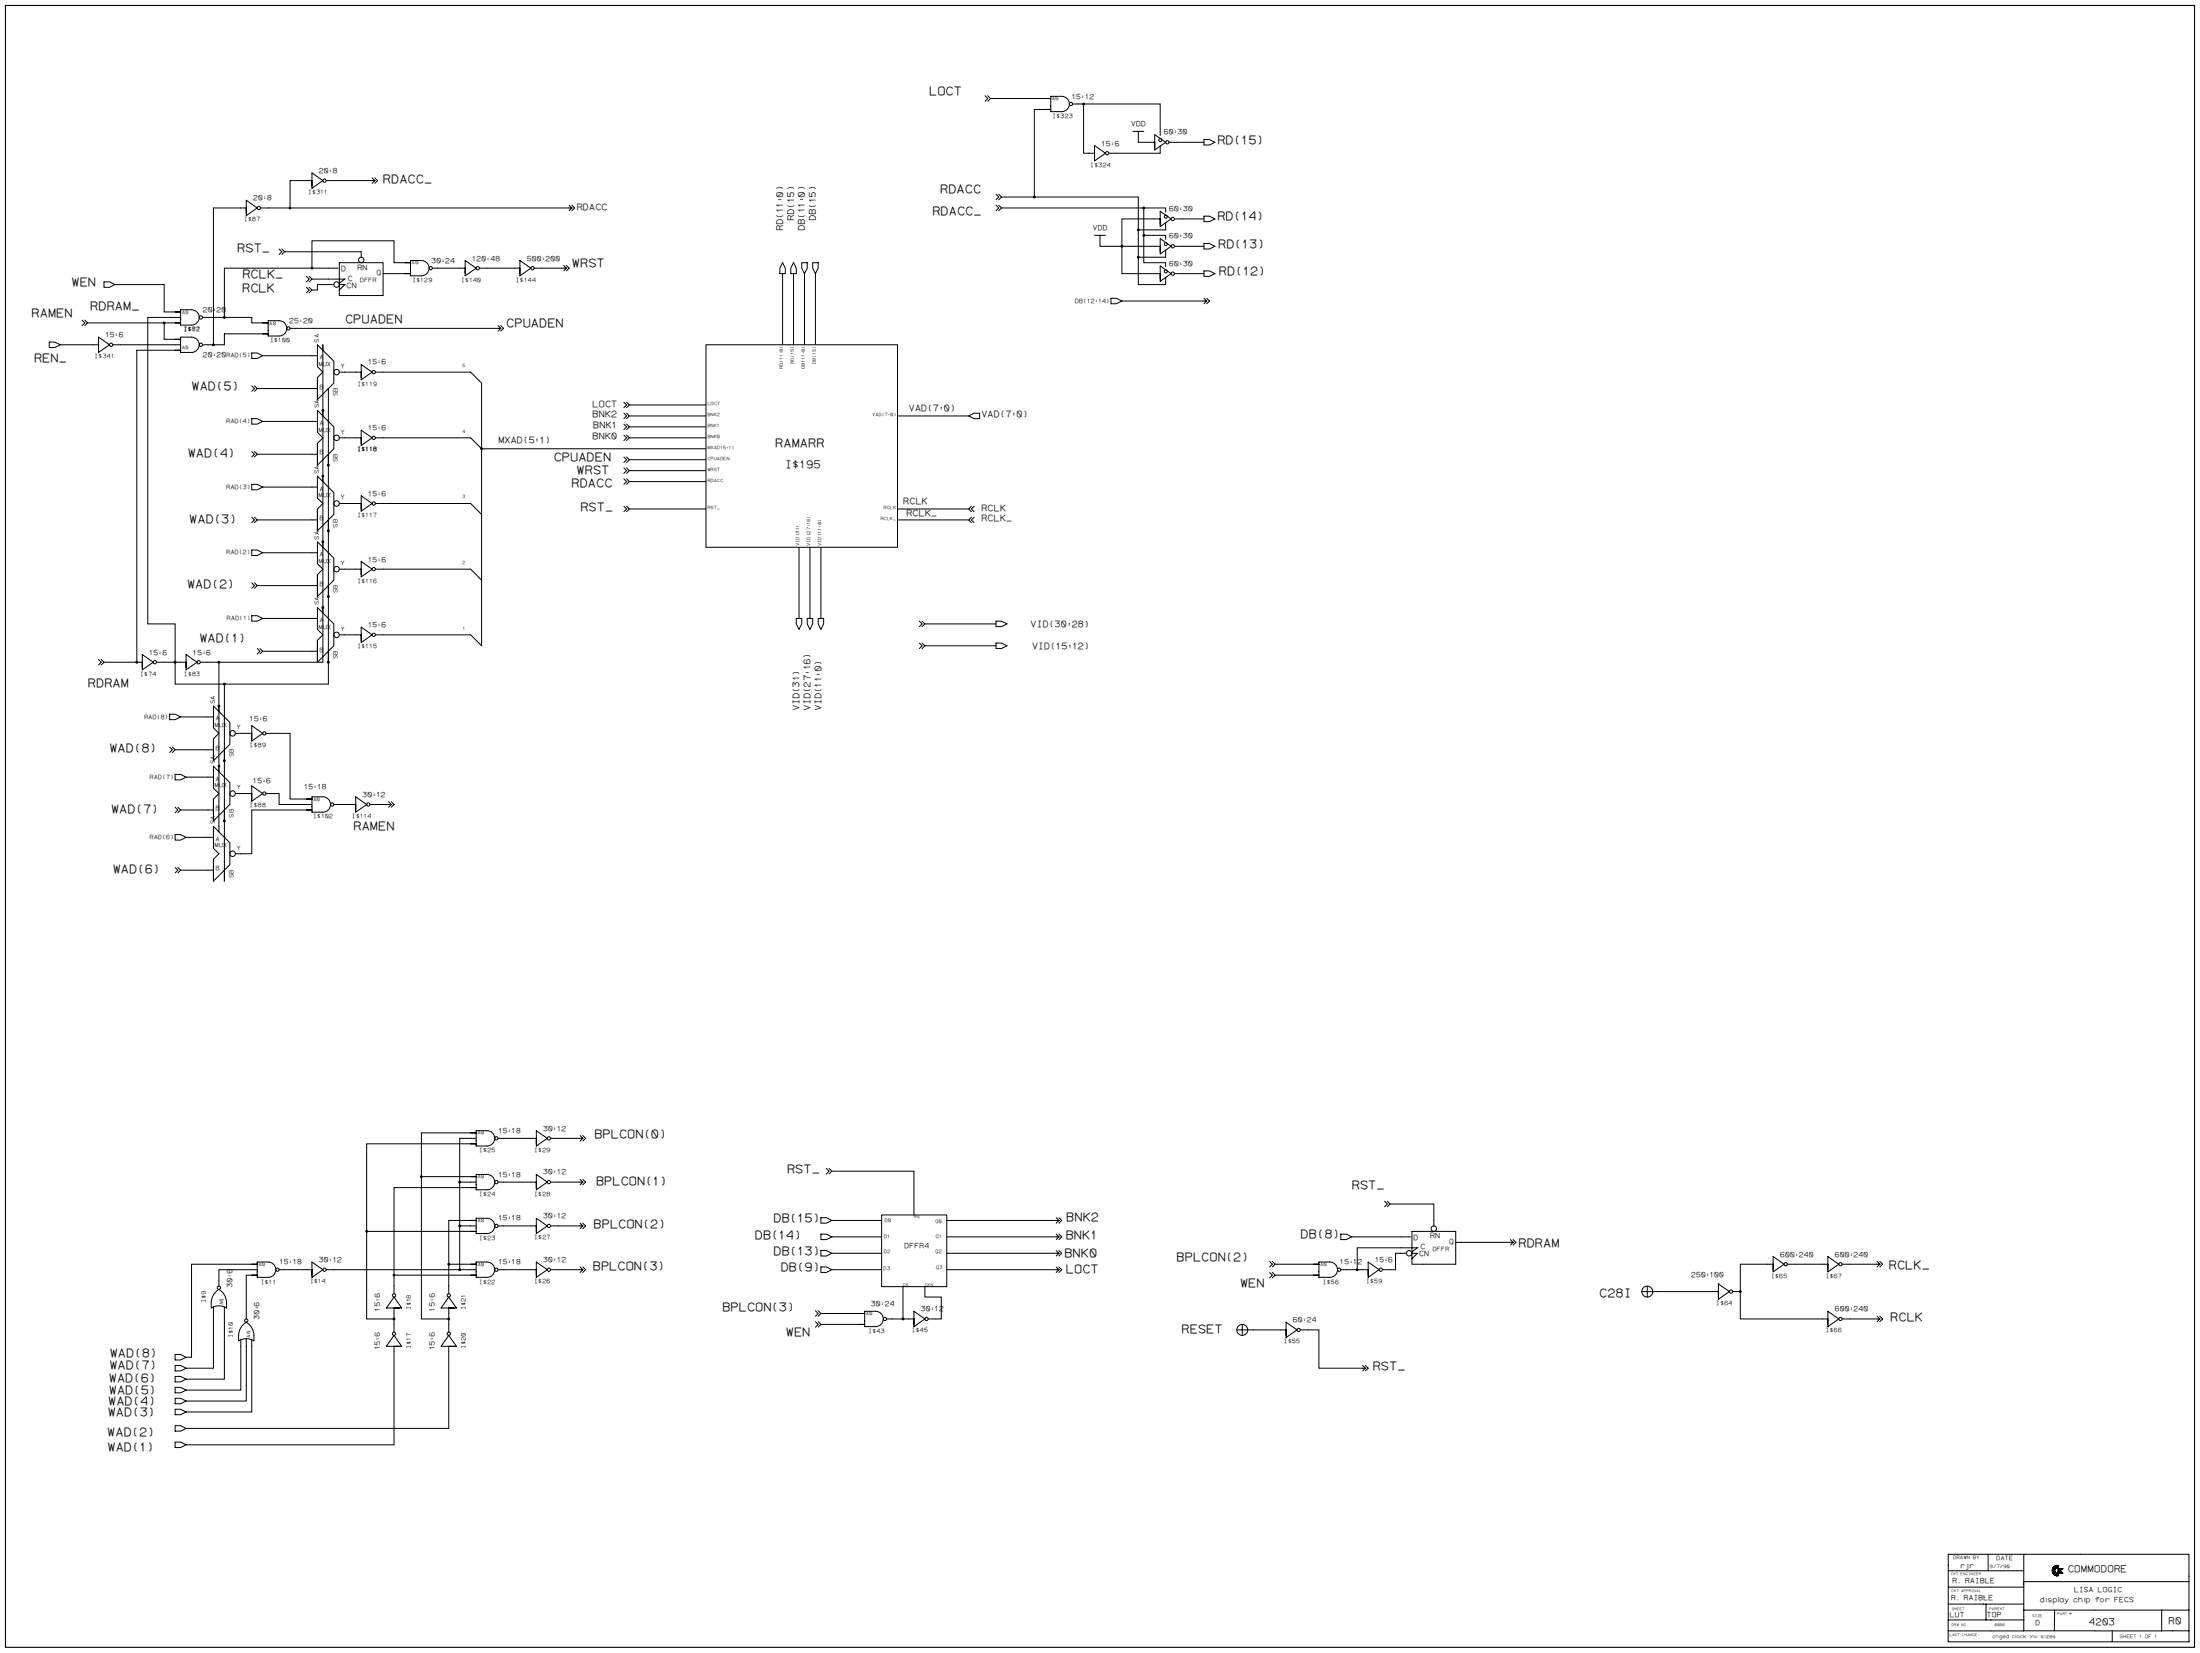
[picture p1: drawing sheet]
<svg xmlns="http://www.w3.org/2000/svg" width="1189mm" height="893mm" viewBox="0 0 1189 893" stroke-linecap="round" stroke-linejoin="round" font-family="sans-serif">
<path d="M3 3h1183v887h-1183z" fill="#fff" stroke="#fff" stroke-width=".54"/>
<path d="M3 3h1183v887h-1183z" fill="none" stroke="#000" stroke-width=".59"/>
<g fill="none" stroke="#000" stroke-width=".54">
<path d="M535 53h30M565 59h-6v47h56v48h15M583 56h44v15M586 56v27h3M615 77h6M636 77h15M166 98h-9v14M180 98h21M603 83h24M133 112h-18v74M133 108l6 4-6 5zM141 112h168"/>
<path d="M308 111l1 1M309 111l2 1-2 2M309 112l-1 2M541 112h77M541 106h18M624 118h-18v30h18M630 112h-12v30h12M639 118h12M151 135l1 1-1 2M152 135l2 1-2 2M154 136h41v3M594 133h30"/>
<path d="M615 139h15M615 124h15M618 127h12M639 133h12M56 152h3l3 2-3 1h-3zM62 154h27v15h9M166 155l1 2-1 1M166 149l1 2-1 1M167 155l2 2-2 1M167 149l2 2-2 1M169 151h17l-3 2M180 154h-8v3h-3"/>
<path d="M183 145h-62v27M183 154h3l-3 3M183 142h24v18h-24zM207 148h15M222 142h-9v-12h-44v15M222 141h6a4 4 0 0 1 4 4 4 4 0 0 1-4 4h-6zM234 145h14M263 145h15M293 145h12M423 148v38M429 148v38M435 148v38"/>
<path d="M441 148v38M639 148h12M44 173l2 1-2 2M46 173l1 1-1 2M47 174h51M89 174v9h9M98 172h-18v165h15v33h82v-160M98 167h6a4 4 0 0 1 4 5 4 4 0 0 1-4 4h-6zM109 172h27v2h9M145 173h6a4 4 0 0 1 4 4 4 4 0 0 1-4 5h-6zM157 177h114M269 176l2 1"/>
<path d="M271 176l1 1-1 2M271 177l-2 2M606 163h45M33 186h17M65 186h33M98 189h-24v169h-18M98 182h6a4 4 0 0 1 4 4 4 4 0 0 1-4 4h-6zM136 191h3l3 1-3 2h-3zM142 192h30M145 180h-24v6h-12M172 186l8 9v12l-8 9v-12l2-3-2-3zM174 189v-3v172h-56"/>
<path d="M195 197l6 4-6 4zM136 208l2 2-2 1M138 208l1 2-1 1M139 210h33M172 204v12M183 201h12M203 201h51l6 6v142l-6-6h-51M337 217l2 2-2 1M339 217l1 2-1 1M340 219h42M136 226h3l3 2-3 1h-3zM142 228h30"/>
<path d="M172 222l8 9v12l-8 8v-11l2-3-2-3zM172 240v11M174 222v3M183 237h12M195 232l6 5-6 4zM203 237h51l6 6h122M337 229l2 2-2 1M337 223l2 2-2 1M337 235l2 2-2 1M339 229l1 2-1 1M339 223l1 2-1 1M339 235l1 2-1 1"/>
<path d="M340 231h42M340 237h42M340 225h42M485 225h38M136 244l2 1-2 2M138 244l1 1-1 2M139 245h33M172 257l8 9v12l-8 9v-12l2-3-2-3zM174 257v3M177 245v6M337 253l2 1-2 2M337 247l2 1-2 2"/>
<path d="M337 259l2 1-2 2M339 253l1 1-1 2M339 247l1 1-1 2M339 259l1 1-1 2M340 254h42M340 248h42M136 279l2 2-2 1M136 262h3l3 1-3 2h-3zM138 279l1 2-1 1M142 263h30M172 275v12M183 272h12"/>
<path d="M195 268l6 4-6 4zM203 272h51l6 6M340 275h42M340 260h42M485 275h38M136 297h3l3 2-3 1h-3zM139 281h33M142 299h30M172 293l8 9v11l-8 9v-11l2-3-2-3zM174 293v3M177 281v6M432 296v38"/>
<path d="M438 296v38M444 296v38M485 281h38M136 315l2 1-2 2M138 315l1 1-1 2M139 316h33M172 311v11M177 316v6M183 308h12M195 303l6 5-6 4zM203 308h51l6 5M136 333h3l3 1-3 2h-3z"/>
<path d="M142 334h30M172 328l8 9v12l-8 9v-12l2-3-2-3zM174 328v3M195 339l6 4-6 4zM500 337h38M53 356l2 2-2 1M55 356l1 2-1 1M74 358h3M77 354l6 4-6 4zM85 358h16M101 354l5 4-5 4zM108 358h10v92"/>
<path d="M139 350l1 2-1 1M140 350l2 2-2 1M142 352h30M172 346v12M177 352v6M183 343h12M500 349h38M121 370v106M92 386h3l3 1-3 2h-3zM98 387h17M115 381l9 9v12l-9 9v-12l3-3-3-3zM115 399v12"/>
<path d="M118 381v3M127 396h9M136 392l6 4-6 4zM144 396h13v36h12M92 404l1 1-1 2M93 404l2 1-2 2M95 418h3l3 2-3 1h-3zM95 405h20M101 420h14M115 414l9 9v12l-9 9v-12l3-3-3-3zM118 414v3M95 436l1 2-1 1"/>
<path d="M96 436l2 2-2 1M98 438h17M115 432v12M127 429h9M136 425l6 4-6 4zM144 429h7v6h18M169 438h-33v23h-9M169 431h5a4 4 0 0 1 5 4 4 4 0 0 1-5 4h-5zM180 435h12M192 431l6 4-6 4zM200 435h11M210 433l1 2"/>
<path d="M211 433l2 2-2 1M211 435l-1 1M95 451h3l3 1-3 2h-3zM101 452h14M115 447l9 8v12l-9 9v-12l3-3-3-3zM95 469l1 1-1 2M96 469l2 1-2 2M98 470h17M115 464v12M257 618h-59v95h15v7M257 615h-9v71M257 612h-29v101h15"/>
<path d="M257 611h6a4 4 0 0 1 4 4 4 4 0 0 1-4 4h-6zM269 615h21M290 611l6 4-6 4zM298 615h17M313 614l2 1M315 614l1 1-1 2M315 615l-2 2M228 636h29M248 639h9M257 635h6a4 4 0 0 1 4 4 4 4 0 0 1-4 4h-6zM269 639h21M290 635l6 4-6 4z"/>
<path d="M298 639h17M313 637l2 2M315 637l1 2-1 1M315 639l-2 1M447 631l1 2-1 1M448 631l2 2-2 1M450 633h44v24M257 659h-14v40M257 642h-44v57M257 658h6a4 4 0 0 1 4 4 4 4 0 0 1-4 5h-6zM290 658l6 4-6 5zM444 658h3l3 1-3 2h-3z"/>
<path d="M450 659h26M476 657h36v38h-36zM512 659h60M571 658l1 1M572 658l2 1-2 2M572 659l-1 2M748 649l2 2-2 1M750 649l1 2-1 1M751 651h24v11M198 665h59M248 662h9M269 662h21"/>
<path d="M298 662h17M313 661l2 1M315 661l1 1-1 2M315 662l-2 2M444 676h3l3 1-3 2h-3zM444 667h3l3 1-3 2h-3zM450 668h26M450 677h26M512 668h60M512 677h60M571 676l1 1M571 667l1 1"/>
<path d="M572 676l2 1-2 2M572 677l-1 2M572 667l2 1-2 2M572 668l-1 2M725 667h3l2 1-2 2h-3zM730 668h32M760 677h-6v9h-7M763 676l3-2h-33v12h6M763 677h3l-3 3M763 665h24v18h-24zM787 671h31M816 670l2 1"/>
<path d="M818 670l1 1-1 2M818 671l-2 2M958 679l6 4-6 4zM988 679l6 4-6 4zM117 698v-1a2.4 2.4 0 0 1 3 2l2 3v5a8 8 0 0 0-8 0 10 10 0 0 1 3-9zM139 686h-21v9M139 689h-6v24M139 683h-35v50h-3M139 682h6a4 4 0 0 1 4 4 4 4 0 0 1-4 4h-6zM151 686h18M169 682l5 4-5 4zM176 686h81"/>
<path d="M213 689h44M243 683h14M257 682h6a4 4 0 0 1 4 4 4 4 0 0 1-4 4h-6zM269 686h21M290 682l6 4-6 4zM298 686h17M313 685l2 1M315 685l1 1-1 2M315 686l-2 2M444 685h3l3 1-3 2h-3zM450 686h26M488 695v18"/>
<path d="M500 695v6h9v12h-7M512 686h60M571 685l1 1M572 685l2 1-2 2M572 686l-1 2M686 688l2 1-2 2M686 682l2 1-2 2M688 688l1 1-1 2M688 682l1 1-1 2M689 689h24M689 683h24M713 682h6a4 4 0 0 1 4 4 4 4 0 0 1-4 4h-6z"/>
<path d="M725 686h8M739 682l6 4-6 4zM887 698h42M890 695v6M929 694l6 4-6 4zM936 698h4M958 683h-18v30h48M966 683h22M995 683h21M1014 682l2 1M1016 682l1 1-1 2M1016 683l-2 2"/>
<path d="M115 706v33h-14M121 706v39h-20M132 716v-1a2.4 2.4 0 0 1 3 1l2 4v5a8 8 0 0 0-8 0 10 10 0 0 1 3-9zM213 701l4 6h-8zM213 707v6M243 701l4 6h-9zM243 707v13M441 714l1 2-1 1M441 708l1 2-1 1M442 714l2 2-2 1M442 708l2 2-2 1M444 716h23"/>
<path d="M444 710h23M467 709h6a4 4 0 0 1 4 4 4 4 0 0 1-4 4h-6zM479 713h15M494 709l6 4-6 4zM668 719h27M671 716v6M695 714l6 5-6 4zM703 719h10v20h25M988 709l6 4-6 4zM995 713h21M1014 711l2 2M1016 711l1 2-1 1"/>
<path d="M1016 713l-2 1M95 738h3l3 1-3 2h-3zM95 732h3l3 1-3 2h-3zM130 724v27h-29M133 723v34h-32M136 724v39h-35M213 728v53h-112M213 722l4 6h-8zM243 728v44h-142M243 722l4 6h-9zM736 738l2 1M738 738l1 1-1 2"/>
<path d="M738 739l-2 2M95 756h3l3 1-3 2h-3zM95 750h3l3 1-3 2h-3zM95 744h3l3 1-3 2h-3zM95 779h3l3 2-3 1h-3zM95 770h3l3 2-3 1h-3zM95 762h3l3 1-3 1h-3zM1053 840h130v47h-130zM1074 840v9M1094 840v41M1053 858h41M1053 849h41"/>
<path d="M1094 855h89M1109 849h1l1 2-1-2 1 2v-1h1v1h-1v-1v1M1109 848v2v-2l1 2v-3v3M1109 850v-2v2v-3l1 3v-3v3M1110 850v-3v4M1110 849v-2v4M1110 847v4M1110 847v4v-4v4v-2v2v-2v2v-2v2l1-1v1v-1v1v-1v1v-1v1v-1v1l1-1v1v-1v1v-1v1v-1v1v-1v1l-1-1v1v-1v1v-1M1110 846v5v-4v4v-4v3M1110 850l1 1v-1v1v-1v1v-1v1v-1v1v-1l1 1v-1v1M1110 846l-1 2v1l1-1-1 2 1 1v-1M1111 846l-1 2"/>
<path d="M1111 848l-1-2v3M1111 848v-2v2M1111 847v-1v2M1111 847h.1M1111 851h1M1112 847v-1v1v-1v1h-1v-1l1 1v-1v1v-1l-1 1v-1v1v-1v2M1112 846v1v-1v1v-1v1l-1-1v1v-1v1v-1v2v-2v2l1-1M1112 846v1M1112 848h3l-2 1h-1zM1112 849h1l2 1h-3zM1112 846a2.7 2.7 0 0 0-3 3 2.7 2.7 0 0 0 3 2M1112 847a1.5 1.5 0 0 0-2 2 1.5 1.5 0 0 0 2 1v1"/>
<path d="M1112 846h-2v2v-2v3v-2v4M1112 848h1M1112 850v-1v1l1-1v1v-1v1M1112 848v1M1113 848v1M1113 850v-1v1v-1l1 1M1113 848h1l-1 1zM1113 849h-1h2l-2 1h2h-2h2h-2M1114 848l-2 1M1114 848h-2M1114 849v1zM1114 848h.1"/>
<path d="M1114 850h1l-1-1v1M1053 875h41M1053 867h41M1073 867v8M1094 870h89M1110 870v11M1168 870v11M1141 881v6M1183 881h-130"/>
<circle cx="140" cy="112" r=".9"/>
<circle cx="182" cy="154" r="1.5"/>
<circle cx="195" cy="140" r="1.5"/>
<circle cx="233" cy="145" r=".9"/>
<circle cx="109" cy="172" r=".9"/>
<circle cx="156" cy="177" r=".9"/>
<circle cx="109" cy="186" r=".9"/>
<circle cx="182" cy="201" r="1.5"/>
<circle cx="202" cy="201" r=".9"/>
<circle cx="182" cy="237" r="1.5"/>
<circle cx="202" cy="237" r=".9"/>
<circle cx="182" cy="272" r="1.5"/>
<circle cx="202" cy="272" r=".9"/>
<circle cx="182" cy="308" r="1.5"/>
<circle cx="202" cy="308" r=".9"/>
<circle cx="84" cy="358" r=".9"/>
<circle cx="107" cy="358" r=".9"/>
<circle cx="182" cy="343" r="1.5"/>
<circle cx="202" cy="343" r=".9"/>
<circle cx="126" cy="396" r="1.5"/>
<circle cx="143" cy="396" r=".9"/>
<circle cx="126" cy="429" r="1.5"/>
<circle cx="143" cy="429" r=".9"/>
<circle cx="180" cy="435" r=".9"/>
<circle cx="199" cy="435" r=".9"/>
<circle cx="126" cy="461" r="1.5"/>
<circle cx="268" cy="615" r=".9"/>
<circle cx="297" cy="615" r=".9"/>
<circle cx="268" cy="639" r=".9"/>
<circle cx="297" cy="639" r=".9"/>
<circle cx="268" cy="662" r=".9"/>
<circle cx="297" cy="662" r=".9"/>
<circle cx="762" cy="677" r="1.5"/>
<circle cx="775" cy="664" r="1.5"/>
<circle cx="118" cy="696" r=".9"/>
<circle cx="150" cy="686" r=".9"/>
<circle cx="175" cy="686" r=".9"/>
<circle cx="268" cy="686" r=".9"/>
<circle cx="297" cy="686" r=".9"/>
<circle cx="724" cy="686" r=".9"/>
<circle cx="746" cy="686" r=".9"/>
<circle cx="890" cy="698" r="3"/>
<circle cx="935" cy="698" r=".9"/>
<circle cx="965" cy="683" r=".9"/>
<circle cx="995" cy="683" r=".9"/>
<circle cx="133" cy="714" r=".9"/>
<circle cx="213" cy="700" r=".9"/>
<circle cx="243" cy="700" r=".9"/>
<circle cx="478" cy="713" r=".9"/>
<circle cx="501" cy="713" r=".9"/>
<circle cx="671" cy="719" r="3"/>
<circle cx="702" cy="719" r=".9"/>
<circle cx="995" cy="713" r=".9"/>
<circle cx="213" cy="721" r=".9"/>
<circle cx="243" cy="721" r=".9"/>
</g>
<g fill="#000" stroke="#000" stroke-width=".54">
<circle cx="586" cy="56" r=".5"/>
<circle cx="157" cy="112" r=".5"/>
<circle cx="559" cy="106" r=".5"/>
<circle cx="618" cy="112" r=".5"/>
<circle cx="606" cy="133" r=".5"/>
<circle cx="615" cy="139" r=".5"/>
<circle cx="615" cy="124" r=".5"/>
<circle cx="618" cy="127" r=".5"/>
<circle cx="169" cy="145" r=".5"/>
<circle cx="89" cy="174" r=".5"/>
<circle cx="121" cy="172" r=".5"/>
<circle cx="115" cy="186" r=".5"/>
<circle cx="174" cy="222" r=".5"/>
<circle cx="174" cy="257" r=".5"/>
<circle cx="177" cy="251" r=".5"/>
<circle cx="260" cy="243" r=".5"/>
<circle cx="174" cy="293" r=".5"/>
<circle cx="177" cy="287" r=".5"/>
<circle cx="174" cy="328" r=".5"/>
<circle cx="177" cy="322" r=".5"/>
<circle cx="74" cy="358" r=".5"/>
<circle cx="95" cy="358" r=".5"/>
<circle cx="118" cy="358" r=".5"/>
<circle cx="177" cy="358" r=".5"/>
<circle cx="121" cy="370" r=".5"/>
<circle cx="118" cy="381" r=".5"/>
<circle cx="118" cy="414" r=".5"/>
<circle cx="121" cy="411" r=".5"/>
<circle cx="121" cy="444" r=".5"/>
<circle cx="228" cy="636" r=".5"/>
<circle cx="248" cy="639" r=".5"/>
<circle cx="198" cy="665" r=".5"/>
<circle cx="248" cy="662" r=".5"/>
<circle cx="213" cy="689" r=".5"/>
<circle cx="243" cy="683" r=".5"/>
<circle cx="248" cy="686" r=".5"/>
<circle cx="733" cy="686" r=".5"/>
<circle cx="940" cy="698" r=".5"/>
<circle cx="213" cy="713" r=".5"/>
<circle cx="243" cy="713" r=".5"/>
<circle cx="488" cy="713" r=".5"/>
</g>
<path d="M382 186h103v110h-103z" fill="#fff" stroke="#000" stroke-width=".54"/>
<g fill="none" stroke="#000" stroke-width=".54">
<path d="M532 52l2 1-2 2M534 52l1 1-1 2M565 53h3M565 59h3M568 52h6a4 4 0 0 1 4 4 4 4 0 0 1-4 4h-6zM580 56h3M591 79l6 4-6 4zM612 71h6M615 71v6M621 77h3M624 73l6 4-6 4zM627 71v2"/>
<path d="M627 79v4M632 77h4M651 75h3l3 2-3 1h-3zM166 98h3M169 93l5 5-5 4zM176 98h4M201 98h2M201 96l2 2M203 96l1 2-1 1M203 98l-2 1M589 83h2M599 83h4"/>
<path d="M538 105l2 1-2 2M538 111l2 1-2 2M540 105l1 1-1 2M540 111l1 1-1 2M624 118h3M627 114l6 4-6 4zM630 112v3M635 118h4M651 117h3l3 1-3 2h-3zM591 127h6M594 127v6M624 133h3"/>
<path d="M627 129l6 4-6 4zM630 120v4M630 127v2M630 135v4M635 133h4M651 132h3l3 1-3 2h-3zM248 145h3M251 141l6 4-6 4zM259 145h4M278 145h3M281 141l6 4-6 4zM289 145h4"/>
<path d="M305 145h1M305 143l1 2M306 143l2 2-2 1M306 145l-1 1M423 142l1 3v3h-3v-3zM429 142l1 3v3h-3v-3zM433 142h3v3l-1 3-2-3zM439 142h3v3l-1 3-2-3zM624 148h3M627 144l6 4-6 4zM630 142v2M630 150v4"/>
<path d="M635 148h4M651 146h3l3 2-3 1h-3zM600 161h3l3 2-3 1h-3zM651 161l1 2M651 163h1M652 161l2 2-2 1M652 163l-1 1M27 185h3l3 1-3 2h-3zM50 186h3M53 182l6 4-6 4zM61 186h4M523 225l3-2h3v3h-3z"/>
<path d="M337 274l2 1-2 2M339 274l1 1-1 2M525 274l-2 1 2 2M525 279l-2 2 2 1M526 274l-1 1 1 2M526 279l-1 2 1 1M430 334h3v3l-1 3-2-3zM436 334h3v3l-1 3-2-3zM442 334h3v3l-1 3-2-3zM497 336l1 1-1 2M498 336l2 1-2 2M538 336h3l3 1-3 2h-3z"/>
<path d="M497 347l1 2-1 1M498 347l2 2-2 1M538 347h3l3 2-3 1h-3z"/>
<circle cx="579" cy="56" r=".9"/>
<circle cx="627" cy="76" r=".8"/>
<circle cx="631" cy="77" r=".9"/>
<circle cx="175" cy="98" r=".9"/>
<circle cx="598" cy="83" r=".9"/>
<circle cx="630" cy="117" r=".8"/>
<circle cx="634" cy="118" r=".9"/>
<circle cx="630" cy="132" r=".8"/>
<circle cx="634" cy="133" r=".9"/>
<circle cx="258" cy="145" r=".9"/>
<circle cx="288" cy="145" r=".9"/>
<circle cx="630" cy="147" r=".8"/>
<circle cx="634" cy="148" r=".9"/>
<circle cx="60" cy="186" r=".9"/>
</g>
<g font-size="6.6">
<text x="502" y="51">LOCT</text>
<text x="658" y="78">RD(15)</text>
<text x="207" y="99">RDACC_</text>
<text x="508" y="105">RDACC</text>
<text x="504" y="116">RDACC_</text>
<text x="658" y="119">RD(14)</text>
<text x="128" y="136">RST_</text>
<text x="658" y="134">RD(13)</text>
<text x="309" y="144">WRST</text>
<text x="659" y="148">RD(12)</text>
<text x="38" y="155">WEN</text>
<text x="131" y="150">RCLK_</text>
<text x="131" y="158">RCLK</text>
<text x="49" y="168">RDRAM_</text>
<text x="17" y="172">RAMEN</text>
<text x="186" y="175">CPUADEN</text>
<text x="273" y="177">CPUADEN</text>
<text x="18" y="196">REN_</text>
<text x="103" y="211">WAD(5)</text>
<text x="419" y="241">RAMARR</text>
<text x="101" y="247">WAD(4)</text>
<text x="299" y="249">CPUADEN</text>
<text x="311" y="256">WRST</text>
<text x="309" y="263">RDACC</text>
<text x="313" y="276">RST_</text>
<text x="102" y="282">WAD(3)</text>
<text x="101" y="317">WAD(2)</text>
<text x="108" y="347">WAD(1)</text>
<text x="47" y="371">RDRAM</text>
<text x="59" y="406">WAD(8)</text>
<text x="60" y="439">WAD(7)</text>
<text x="191" y="448">RAMEN</text>
<text x="61" y="472">WAD(6)</text>
<text x="321" y="615">BPLCON(0)</text>
<text x="425" y="634">RST_</text>
<text x="322" y="640">BPLCON(1)</text>
<text x="730" y="643">RST_</text>
<text x="576" y="660">BNK2</text>
<text x="321" y="664">BPLCON(2)</text>
<text x="418" y="660">DB(15)</text>
<text x="408" y="669">DB(14)</text>
<text x="576" y="670">BNK1</text>
<text x="703" y="669">DB(8)</text>
<text x="820" y="674">RDRAM</text>
<text x="418" y="678">DB(13)</text>
<text x="575" y="679">BNK0</text>
<text x="636" y="682">BPLCON(2)</text>
<text x="320" y="687">BPLCON(3)</text>
<text x="422" y="687">DB(9)</text>
<text x="576" y="688">LOCT</text>
<text x="1021" y="685">RCLK_</text>
<text x="670" y="695">WEN</text>
<text x="864" y="701">C28I</text>
<text x="390" y="708">BPLCON(3)</text>
<text x="1021" y="714">RCLK</text>
<text x="424" y="722">WEN</text>
<text x="638" y="720">RESET</text>
<text x="59" y="733">WAD(8)</text>
<text x="59" y="740">WAD(7)</text>
<text x="742" y="740">RST_</text>
<text x="59" y="747">WAD(6)</text>
<text x="59" y="753">WAD(5)</text>
<text x="58" y="759">WAD(4)</text>
<text x="58" y="765">WAD(3)</text>
<text x="58" y="776">WAD(2)</text>
<text x="58" y="784">WAD(1)</text>
</g>
<text font-size="5.9" x="424" y="253">I$195</text>
<g font-size="5.3">
<text x="1117" y="849">COMMODORE</text>
<text x="1129" y="878">4203</text>
<text x="1172" y="878">R0</text>
</g>
<g font-size="4.9">
<text x="312" y="113">RDACC</text>
<text x="429" y="119" transform="rotate(-90 429 119)">RD(15)</text>
<text x="441" y="119" transform="rotate(-90 441 119)">DB(15)</text>
<text x="423" y="125" transform="rotate(-90 423 125)">RD(11:0)</text>
<text x="435" y="125" transform="rotate(-90 435 125)">DB(11:0)</text>
<text x="320" y="220">LOCT</text>
<text x="491" y="222">VAD(7:0)</text>
<text x="320" y="226">BNK2</text>
<text x="530" y="226">VAD(7:0)</text>
<text x="320" y="232">BNK1</text>
<text x="269" y="240">MXAD(5:1)</text>
<text x="320" y="237">BNK0</text>
<text x="488" y="272">RCLK</text>
<text x="530" y="276">RCLK</text>
<text x="490" y="279">RCLK_</text>
<text x="530" y="282">RCLK_</text>
<text x="557" y="339">VID(30:28)</text>
<text x="558" y="351">VID(15:12)</text>
<text x="432" y="384" transform="rotate(-90 432 384)">VID(31)</text>
<text x="438" y="384" transform="rotate(-90 438 384)">VID(27:16)</text>
<text x="444" y="384" transform="rotate(-90 444 384)">VID(11:0)</text>
</g>
<g font-size="4.1">
<text x="184" y="147">D</text>
<text x="193" y="146">RN</text>
<text x="203" y="149">Q</text>
<text x="187" y="155">CN</text>
<text x="188" y="152">C</text>
<text x="764" y="670">D</text>
<text x="773" y="669">RN</text>
<text x="767" y="675">C</text>
<text x="783" y="672">Q</text>
<text x="767" y="679">CN</text>
</g>
<g font-size="3.9">
<text x="579" y="53">15:12</text>
<text x="611" y="68">VDD</text>
<text x="629" y="73">60:30</text>
<text x="595" y="79">15:6</text>
<text x="172" y="93">20:8</text>
<text x="137" y="108">20:8</text>
<text x="632" y="114">60:30</text>
<text x="590" y="124">VDD</text>
<text x="632" y="129">60:30</text>
<text x="233" y="142">30:24</text>
<text x="255" y="141">120:48</text>
<text x="285" y="141">500:200</text>
<text x="632" y="143">60:30</text>
<text x="109" y="169">20:20</text>
<text x="156" y="175">25:20</text>
<text x="57" y="182">15:6</text>
<text x="109" y="193">20:20</text>
<text x="199" y="197">15:6</text>
<text x="199" y="232">15:6</text>
<text x="199" y="268">15:6</text>
<text x="199" y="303">15:6</text>
<text x="199" y="339">15:6</text>
<text x="80" y="354">15:6</text>
<text x="104" y="354">15:6</text>
<text x="135" y="390">15:6</text>
<text x="137" y="423">15:6</text>
<text x="164" y="426">15:18</text>
<text x="196" y="431">30:12</text>
<text x="293" y="611">30:12</text>
<text x="269" y="612">15:18</text>
<text x="269" y="636">15:18</text>
<text x="293" y="635">30:12</text>
<text x="269" y="659">15:18</text>
<text x="293" y="658">30:12</text>
<text x="489" y="675">DFFR4</text>
<text x="151" y="683">15:18</text>
<text x="172" y="682">30:12</text>
<text x="269" y="683">15:18</text>
<text x="293" y="682">30:12</text>
<text x="724" y="683">15:12</text>
<text x="743" y="682">15:6</text>
<text x="962" y="679">600:240</text>
<text x="991" y="679">600:240</text>
<text x="914" y="690">250:100</text>
<text x="125" y="696" transform="rotate(-90 125 696)">30:6</text>
<text x="470" y="706">30:24</text>
<text x="140" y="714" transform="rotate(-90 140 714)">30:6</text>
<text x="205" y="709" transform="rotate(-90 205 709)">15:6</text>
<text x="235" y="709" transform="rotate(-90 235 709)">15:6</text>
<text x="497" y="709">30:12</text>
<text x="991" y="709">600:240</text>
<text x="699" y="714">60:24</text>
<text x="205" y="730" transform="rotate(-90 205 730)">15:6</text>
<text x="235" y="730" transform="rotate(-90 235 730)">15:6</text>
<text x="1059" y="847">rjr</text>
<text x="1055" y="856">R. RAIBLE</text>
<text x="1121" y="860">LISA LOGIC</text>
<text x="1054" y="865">R. RAIBLE</text>
<text x="1102" y="866">display chip for FECS</text>
<text x="1053" y="874">LUT</text>
<text x="1074" y="874">TOP</text>
<text x="1100" y="878">D</text>
</g>
<g font-size="3.3">
<text x="569" y="64">I$323</text>
<text x="589" y="90">I$324</text>
<text x="166" y="105">I$311</text>
<text x="132" y="120">I$87</text>
<text x="194" y="152">DFFR</text>
<text x="223" y="152">I$129</text>
<text x="249" y="152">I$140</text>
<text x="279" y="152">I$144</text>
<text x="581" y="164">DB(12:14)</text>
<text x="99" y="179">I$77</text>
<text x="99" y="179">I$82</text>
<text x="146" y="185">I$100</text>
<text x="172" y="185" transform="rotate(-90 172 185)">SA</text>
<text x="51" y="194">I$341</text>
<text x="122" y="193">RAD(5)</text>
<text x="172" y="198">MUX</text>
<text x="173" y="194">A</text>
<text x="184" y="199">Y</text>
<text x="193" y="208">I$119</text>
<text x="173" y="210">B</text>
<text x="182" y="214" transform="rotate(-90 182 214)">SB</text>
<text x="172" y="221" transform="rotate(-90 172 221)">SA</text>
<text x="122" y="229">RAD(4)</text>
<text x="172" y="233">MUX</text>
<text x="173" y="230">A</text>
<text x="184" y="234">Y</text>
<text x="173" y="246">B</text>
<text x="193" y="244">I$118</text>
<text x="182" y="250" transform="rotate(-90 182 250)">SB</text>
<text x="172" y="256" transform="rotate(-90 172 256)">SA</text>
<text x="122" y="264">RAD(3)</text>
<text x="172" y="269">MUX</text>
<text x="173" y="265">A</text>
<text x="184" y="270">Y</text>
<text x="173" y="281">B</text>
<text x="193" y="279">I$117</text>
<text x="182" y="285" transform="rotate(-90 182 285)">SB</text>
<text x="172" y="292" transform="rotate(-90 172 292)">SA</text>
<text x="122" y="300">RAD(2)</text>
<text x="172" y="304">MUX</text>
<text x="173" y="301">A</text>
<text x="184" y="305">Y</text>
<text x="173" y="317">B</text>
<text x="193" y="315">I$116</text>
<text x="182" y="321" transform="rotate(-90 182 321)">SB</text>
<text x="172" y="327" transform="rotate(-90 172 327)">SA</text>
<text x="122" y="335">RAD(1)</text>
<text x="172" y="340">MUX</text>
<text x="173" y="336">A</text>
<text x="184" y="341">Y</text>
<text x="173" y="352">B</text>
<text x="193" y="350">I$115</text>
<text x="182" y="356" transform="rotate(-90 182 356)">SB</text>
<text x="76" y="365">I$74</text>
<text x="99" y="365">I$83</text>
<text x="116" y="380" transform="rotate(-90 116 380)">SA</text>
<text x="78" y="388">RAD(8)</text>
<text x="117" y="389">A</text>
<text x="116" y="393">MUX</text>
<text x="128" y="394">Y</text>
<text x="117" y="405">B</text>
<text x="135" y="404">I$89</text>
<text x="116" y="413" transform="rotate(-90 116 413)">SA</text>
<text x="126" y="409" transform="rotate(-90 126 409)">SB</text>
<text x="81" y="421">RAD(7)</text>
<text x="116" y="425">MUX</text>
<text x="117" y="422">A</text>
<text x="128" y="427">Y</text>
<text x="117" y="438">B</text>
<text x="135" y="436">I$88</text>
<text x="126" y="442" transform="rotate(-90 126 442)">SB</text>
<text x="169" y="442">I$102</text>
<text x="190" y="442">I$114</text>
<text x="116" y="445" transform="rotate(-90 116 445)">SA</text>
<text x="81" y="453">RAD(6)</text>
<text x="117" y="454">A</text>
<text x="116" y="458">MUX</text>
<text x="128" y="459">Y</text>
<text x="117" y="470">B</text>
<text x="126" y="474" transform="rotate(-90 126 474)">SB</text>
<text x="259" y="623">I$25</text>
<text x="289" y="622">I$29</text>
<text x="259" y="646">I$24</text>
<text x="289" y="646">I$28</text>
<text x="259" y="670">I$23</text>
<text x="289" y="670">I$27</text>
<text x="774" y="676">DFFR</text>
<text x="141" y="694">I$11</text>
<text x="167" y="693">I$14</text>
<text x="259" y="694">I$22</text>
<text x="289" y="693">I$26</text>
<text x="715" y="694">I$56</text>
<text x="738" y="693">I$59</text>
<text x="957" y="690">I$65</text>
<text x="986" y="690">I$67</text>
<text x="111" y="704" transform="rotate(-90 111 704)">I$9</text>
<text x="927" y="705">I$64</text>
<text x="222" y="708" transform="rotate(-90 222 708)">I$18</text>
<text x="252" y="708" transform="rotate(-90 252 708)">I$21</text>
<text x="126" y="723" transform="rotate(-90 126 723)">I$10</text>
<text x="469" y="720">I$43</text>
<text x="493" y="720">I$45</text>
<text x="694" y="726">I$55</text>
<text x="986" y="720">I$66</text>
<text x="222" y="729" transform="rotate(-90 222 729)">I$17</text>
<text x="252" y="729" transform="rotate(-90 252 729)">I$20</text>
<text x="1079" y="843">DATE</text>
</g>
<g font-size="2.6">
<text x="568" y="54">A0</text>
<text x="222" y="143">A0</text>
<text x="98" y="169">A0</text>
<text x="146" y="175">A0</text>
<text x="98" y="189">A0</text>
<text x="169" y="433">A0</text>
<text x="258" y="613">A0</text>
<text x="258" y="637">A0</text>
<text x="258" y="660">A0</text>
<text x="478" y="660">D0</text>
<text x="505" y="661">Q0</text>
<text x="478" y="669">D1</text>
<text x="506" y="669">Q1</text>
<text x="478" y="677">D2</text>
<text x="505" y="677">Q2</text>
<text x="140" y="684">A0</text>
<text x="258" y="684">A0</text>
<text x="477" y="686">D3</text>
<text x="506" y="686">Q3</text>
<text x="713" y="684">A0</text>
<text x="121" y="705" transform="rotate(-90 121 705)">A0</text>
<text x="468" y="711">A0</text>
<text x="135" y="723" transform="rotate(-90 135 723)">A0</text>
<text x="1055" y="842">DRAWN BY</text>
<text x="1075" y="847">9/7/90</text>
<text x="1077" y="885">chged clock inv sizes</text>
<text x="1145" y="885">SHEET 1 OF 1</text>
</g>
<g font-size="2.5">
<text x="429" y="197" transform="rotate(-90 429 197)">RD(15)</text>
<text x="441" y="197" transform="rotate(-90 441 197)">DB(15)</text>
<text x="250" y="198">5</text>
<text x="423" y="200" transform="rotate(-90 423 200)">RD(11:0)</text>
<text x="435" y="200" transform="rotate(-90 435 200)">DB(11:0)</text>
<text x="382" y="219">LOCT</text>
<text x="382" y="225">BNK2</text>
<text x="471" y="225">VAD(7:0)</text>
<text x="250" y="234">4</text>
<text x="382" y="231">BNK1</text>
<text x="382" y="237">BNK0</text>
<text x="382" y="243">MXAD(5:1)</text>
<text x="382" y="249">CPUADEN</text>
<text x="382" y="254">WRST</text>
<text x="382" y="260">RDACC</text>
<text x="250" y="269">3</text>
<text x="382" y="275">RST_</text>
<text x="477" y="275">RCLK</text>
<text x="476" y="281">RCLK_</text>
<text x="432" y="295" transform="rotate(-90 432 295)">VID(31)</text>
<text x="438" y="295" transform="rotate(-90 438 295)">VID(27:16)</text>
<text x="444" y="295" transform="rotate(-90 444 295)">VID(11:0)</text>
<text x="250" y="305">2</text>
<text x="250" y="340">1</text>
</g>
<g font-size="2.1">
<text x="494" y="658">RN</text>
<text x="488" y="695">CK</text>
<text x="500" y="695">CKN</text>
</g>
<g font-size="2">
<text x="1054" y="851">CKT ENGINEER</text>
<text x="1054" y="860">CKT APPROVAL</text>
<text x="1055" y="870">SHEET</text>
<text x="1075" y="870">PARENT</text>
<text x="1098" y="874">SIZE</text>
<text x="1112" y="873">PART #</text>
<text x="1054" y="878">DRW NO.</text>
<text x="1078" y="879">0000</text>
<text x="1053" y="884">LAST CHANGE:</text>
</g>
<text font-size="1.5" x="1072" y="864">N</text>
</svg>
